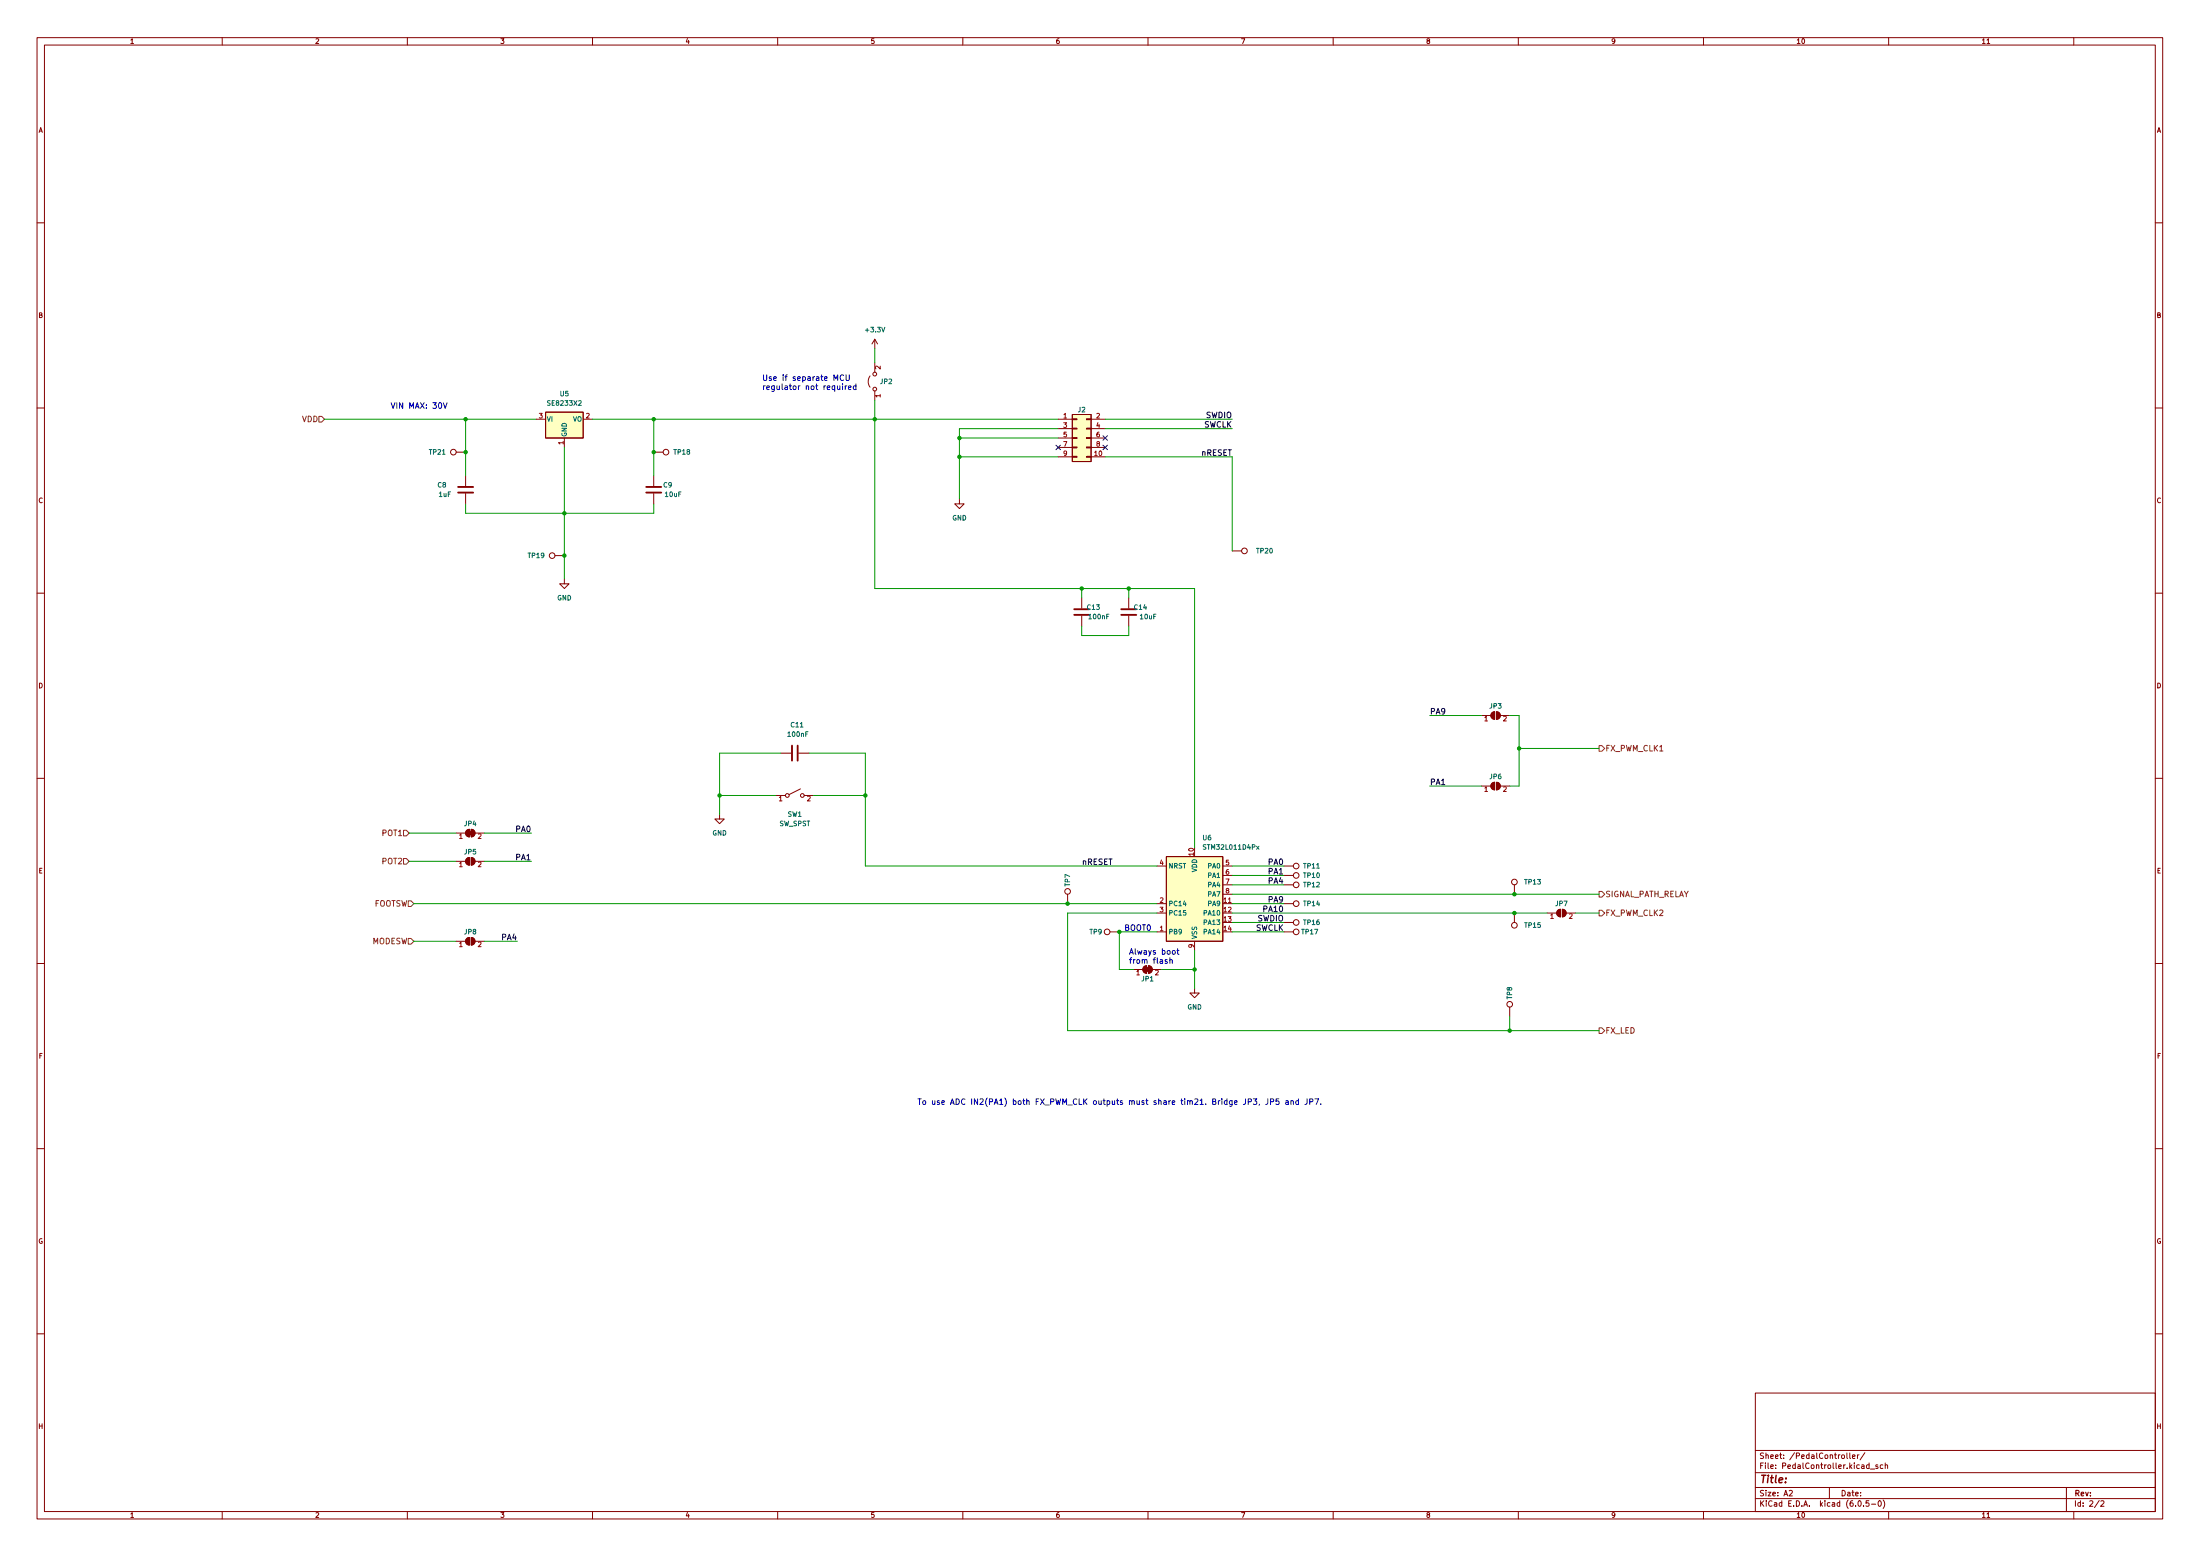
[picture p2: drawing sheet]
<svg xmlns="http://www.w3.org/2000/svg" width="594mm" height="420mm" viewBox="0 0 594 420" stroke-linecap="round" stroke-linejoin="round" font-family="sans-serif">
<g fill="none" stroke="#840000" stroke-width=".27">
<path d="M10 10.2h574v400h-574zM12 12.2h570v396h-570zM60 10.2v2M110 10.2v2M160 10.2v2M210 10.2v2M260 10.2v2M310 10.2v2M360 10.2v2M410 10.2v2M460 10.2v2M510 10.2v2"/>
<path d="M536.6 11.8h.7M560 10.2v2M10 60.2h2M582 60.2h2M236.2 91.6v2.5M236.2 98v2.5M236.2 91.6l-.7 1.3M236.2 91.6l.8 1.3M10 110.2h2M144.8 113.2h2.5M147.3 111.3h10.2v7h-10.2zM152.4 118.3v2.5"/>
<path d="M157.5 113.2h2.5M235 101.5l-.6 1.5 .2 .8 .4 .8M236.2 105.6v2.5M285.7 113.2h3.9M285.7 115.7h3.9M285.7 118.3h3.9M289.6 111.9h5v12.7h-5zM289.6 118.2h1.2v.2h-1.2zM289.6 115.6h1.2v.3h-1.2zM289.6 113.1h1.2v.2h-1.2zM293.4 118.2h1.2v.2h-1.2zM293.4 115.6h1.2v.3h-1.2z"/>
<path d="M293.4 113.1h1.2v.2h-1.2zM294.6 113.2h3.8M294.6 115.7h3.8M294.6 118.3h3.8M582 110.2h2M123.2 122.1h2.5M125.7 128.4v2.8M125.7 133.3v2.8M176.5 128.4v2.8M176.5 133.3v2.8M176.5 122.1h2.6M259.1 134.8v1.3h1.2l-1.2 1.2-1.3-1.2h1.3"/>
<path d="M285.7 123.4h3.9M285.7 120.8h3.9M289.6 123.2h1.2v.3h-1.2zM289.6 120.7h1.2v.2h-1.2zM293.4 123.2h1.2v.3h-1.2zM293.4 120.7h1.2v.2h-1.2zM294.6 123.4h3.8M294.6 120.8h3.8M149.9 150h2.5M152.4 156.4v1.2h1.3l-1.3 1.3-1.3-1.3h1.3M332.7 148.8h2.6M10 160.2h2"/>
<path d="M292.1 161.5v2.8M292.1 166.3v2.8M304.8 161.5v2.8M304.8 166.3v2.8M582 160.2h2M400 193.2h2.6M402.9 192.5l.7-.3v2a1.02 1.02 0 0 1-.9-.6 1.02 1.02 0 0 1 .2-1.1zM404.1 192.2a1.02 1.02 0 0 1 1 1 1.02 1.02 0 0 1-1 1zM405.1 193.2h2.6M10 210.2h2M194.3 219.9v1.2h1.3l-1.3 1.3-1.3-1.3h1.3M209.5 214.8h2.6"/>
<path d="M210.8 203.4h2.8M215.6 203.4h2.8M216.2 213l-3.1 1.5M217.2 214.8h2.5M400 212.3h2.6M402.9 211.5l.7-.3v2.1a1.02 1.02 0 0 1-.9-.7 1.02 1.02 0 0 1 .2-1.1zM404.1 211.2a1.02 1.02 0 0 1 1 1.1 1.02 1.02 0 0 1-1 1zM405.1 212.3h2.6M582 210.2h2M123.2 232.6h2.5M123.2 225h2.5M126 231.9l.7-.3v2a1.02 1.02 0 0 1-.9-.6 1.02 1.02 0 0 1 .2-1.1z"/>
<path d="M126 224.2l.7-.3v2.1a1.02 1.02 0 0 1-.9-.7 1.02 1.02 0 0 1 .2-1.1zM127.3 231.6a1.02 1.02 0 0 1 1 1 1.02 1.02 0 0 1-1 1zM127.3 223.9a1.02 1.02 0 0 1 1 1.1 1.02 1.02 0 0 1-1 1zM128.3 232.6h2.5M128.3 225h2.5M312.4 233.8h2.6M315 231.3h15.2v22.9h-15.2zM330.2 238.9h2.5M330.2 233.8h2.5M330.2 236.4h2.5M346.7 238.9h2.5M346.7 233.8h2.5"/>
<path d="M346.7 236.4h2.5M408.9 238.9v2.6M123.2 254.2h2.5M126 253.5l.7-.3v2a1.02 1.02 0 0 1-.9-.6 1.02 1.02 0 0 1 .2-1.1zM127.3 253.2a1.02 1.02 0 0 1 1 1 1.02 1.02 0 0 1-1 1zM128.3 254.2h2.5M288.3 241.5v2.5M299.7 251.6h2.6M312.4 244h2.6M312.4 251.6h2.6M312.4 246.5h2.6M322.6 254.2v2.5"/>
<path d="M330.2 244h2.5M330.2 241.5h2.5M346.7 244h2.5M346.7 249.1h2.5M346.7 251.6h2.5M408.9 246.5v2.6M417.8 246.5h2.6M420.7 245.8l.7-.3v2.1a1.02 1.02 0 0 1-1-.7 1.02 1.02 0 0 1 .3-1.1zM421.9 245.5v2.1M421.9 245.5a1.02 1.02 0 0 1 1 1 1.02 1.02 0 0 1-1 1.1M422.9 246.5h2.5M10 260.2h2"/>
<path d="M306.1 261.8h2.5M308.9 261.1l.7-.3v2a1.02 1.02 0 0 1-.9-.6 1.02 1.02 0 0 1 .2-1.1zM310.1 260.8a1.02 1.02 0 0 1 1 1 1.02 1.02 0 0 1-1 1zM311.1 261.8h2.6M322.6 266.9v1.2h1.2l-1.2 1.3-1.3-1.3h1.3M407.7 271.9v2.6M582 260.2h2M10 310.2h2M582 310.2h2M10 360.2h2M474 376.2h108v32h-108zM582 360.2h2"/>
<path d="M474 397.7h108M474 391.7h108M497.4 392.9l.4-.1 .3 .3v.5l-.3 .2-.5-.2zM498.7 392.3v1.3l.2 .2M499.5 392.3v1.3l.2 .2M500.2 393.3l.7-.1v-.3l-.5-.1-.2 .3 .1 .7h.6M501.6 392.8v1M502 392.8l-.4 .3M503.6 392.3l-1.3 1.9M504.7 395.6l-.4-.1-.3 .3 .2 .7h.5M504.7 395v1.5M505.1 396.7h1.1"/>
<path d="M507.1 395.6l-.4-.1-.2 .3 .1 .2 .5 .1v.4h-.6M508.4 395.6l-.4-.1-.3 .3 .2 .7h.5M509.1 395.7l.6-.1v.9M509.1 395v1.5M60 408.2v2M110 408.2v2M160 408.2v2M210 408.2v2M260 408.2v2M310 408.2v2M360 408.2v2M410 408.2v2"/>
<path d="M460 408.2v2M474 404.7h108M474 401.7h108M483.2 402.6l.5-.2 .3 .5-.9 1h.9M494 401.7v3M501.9 405.3l.2-.1a.8 .8 0 0 1 .5 .8 .8 .8 0 0 1-.5 .7 1 1 0 0 1-.2-1.4zM503.2 406.6v.1M504.7 405.2h-.8v.8l.7-.1 .1 .7-.3 .1-.5-.1M505.4 406.2h1.1M507.3 405.4l.2-.2a.8 .8 0 0 1 .5 .8 .8 .8 0 0 1-.5 .7l-.3-.5zM508.5 405a1.72 1.72 0 0 1 0 2.3M510 408.2v2"/>
<path d="M536.6 409.7h.7M558 401.7v6.5M560 408.2v2M566.9 405.2l-1.3 1.9M567.3 405.4l.6-.2 .3 .5-1 1h1"/>
<circle cx="236.2" cy="105.1" r=".51"/>
<circle cx="236.2" cy="101" r=".51"/>
<circle cx="122.4" cy="122.1" r=".76"/>
<circle cx="179.8" cy="122.1" r=".76"/>
<circle cx="149.1" cy="150" r=".76"/>
<circle cx="336" cy="148.8" r=".76"/>
<circle cx="212.6" cy="214.8" r=".51"/>
<circle cx="216.7" cy="214.8" r=".51"/>
<circle cx="350" cy="236.4" r=".76"/>
<circle cx="350" cy="238.9" r=".76"/>
<circle cx="350" cy="233.8" r=".76"/>
<circle cx="408.9" cy="238.2" r=".76"/>
<circle cx="288.3" cy="240.7" r=".76"/>
<circle cx="299" cy="251.6" r=".76"/>
<circle cx="350" cy="244" r=".76"/>
<circle cx="350" cy="251.6" r=".76"/>
<circle cx="350" cy="249.1" r=".76"/>
<circle cx="408.9" cy="249.9" r=".76"/>
<circle cx="407.7" cy="271.2" r=".76"/>
</g>
<path d="M123.7 131.5h4.1M123.7 133h4.1M174.5 131.5h4.1M174.5 133h4.1M290.1 166h4M290.1 164.5h4M302.8 166h4M302.8 164.5h4M213.9 201.3v4.1M215.4 201.3v4.1" fill="none" stroke="#840000" stroke-width=".51"/>
<g fill="#840000" stroke="#840000" stroke-width=".27">
<path d="M126 253.5l.7-.3v2a1.02 1.02 0 0 1-.9-.6 1.02 1.02 0 0 1 .2-1.1z"/>
<path d="M127.3 253.2a1.02 1.02 0 0 1 1 1 1.02 1.02 0 0 1-1 1z"/>
<path d="M402.9 211.5l.7-.3v2.1a1.02 1.02 0 0 1-.9-.7 1.02 1.02 0 0 1 .2-1.1z"/>
<path d="M404.1 211.2a1.02 1.02 0 0 1 1 1.1 1.02 1.02 0 0 1-1 1z"/>
<path d="M402.9 192.5l.7-.3v2a1.02 1.02 0 0 1-.9-.6 1.02 1.02 0 0 1 .2-1.1z"/>
<path d="M404.1 192.2a1.02 1.02 0 0 1 1 1 1.02 1.02 0 0 1-1 1z"/>
<path d="M126 231.9l.7-.3v2a1.02 1.02 0 0 1-.9-.6 1.02 1.02 0 0 1 .2-1.1z"/>
<path d="M127.3 231.6a1.02 1.02 0 0 1 1 1 1.02 1.02 0 0 1-1 1z"/>
<path d="M126.5 224.5h1v1h-1z"/>
<path d="M126 224.2l.7-.3v2.1a1.02 1.02 0 0 1-.9-.7 1.02 1.02 0 0 1 .2-1.1z"/>
<path d="M127.3 223.9a1.02 1.02 0 0 1 1 1.1 1.02 1.02 0 0 1-1 1z"/>
<path d="M420.7 245.8l.7-.3v2.1a1.02 1.02 0 0 1-1-.7 1.02 1.02 0 0 1 .3-1.1z"/>
<path d="M421.9 245.5a1.02 1.02 0 0 1 1 1 1.02 1.02 0 0 1-1 1.1z"/>
<path d="M309.4 261.3h1v1h-1z"/>
<path d="M308.9 261.1l.7-.3v2a1.02 1.02 0 0 1-.9-.6 1.02 1.02 0 0 1 .2-1.1z"/>
<path d="M310.1 260.8a1.02 1.02 0 0 1 1 1 1.02 1.02 0 0 1-1 1z"/>
</g>
<g fill="#ffffc2" stroke="#ffffc2" stroke-width=".27">
<path d="M289.6 111.9h5v12.7h-5z"/>
<path d="M315 231.3h15.2v22.9h-15.2z"/>
<path d="M147.3 111.3h10.2v7h-10.2z"/>
</g>
<path d="M339.3 228.5l.7 .8M340 228.5l-.7 .8" fill="none" stroke="#006464" stroke-width=".27"/>
<path d="M86.1 112.4h.8l.7 .8-.7 .8h-.8zM431.8 201.3h.8l.7 .8-.7 .8h-.8zM109 224.2h.7l.8 .8-.8 .7h-.7zM109 231.8h.7l.8 .8-.8 .7h-.7zM110.2 243.2h.8l.8 .8-.8 .8h-.8zM110.2 253.4h.8l.8 .8-.8 .7h-.8zM431.8 245.8h.8l.7 .7-.7 .8h-.8zM431.8 240.7h.8l.7 .8-.7 .7h-.8zM431.8 277.5h.8l.7 .8-.7 .8h-.8z" fill="none" stroke="#725600" stroke-width=".27"/>
<g fill="none" stroke="#0000c2" stroke-width=".27">
<path d="M119.7 108.7l.5 1.6 .5-1.6M225.2 102.7v-1.5l.5 1.1 .5-1.1v1.5M226.1 104.2l.1 .9 .6-.1M226.8 104.2v1M227.5 103.7v.1M227.5 104.2v1M227.8 101.4a.68 .68 0 0 0-.9 .6 .68 .68 0 0 0 .9 .6M228.2 104.2v1M228.5 101.2v1.3l.2 .2 .6-.2v-1.3M228.7 104.2l-.5 .3M229.1 104.7l.7-.2v-.2l-.5-.1-.2 .2 .1 .7h.6M231.1 104.3l-.4-.1-.3 .3 .2 .6h.5"/>
<path d="M231.1 103.7v1.5M315.2 259.2l-.4-.1-.2 .2 .1 .3 .5 .1v.4h-.6M315.9 259.3l.6-.1 .1 .9M315.9 258.6v1.5M316.7 256.7h.4l.3 .3v.4l-.3 .3-.5-.3zM317.8 256.7h.6M318 256.2v1.3l.4 .2M338.4 296.7h1l-.5 .6 .4 .1v.7l-.2 .1-.7-.1M340.1 298.2l-.1 .3M342.4 296.7l-.1 1.3-.5 .2M343.1 297.5l.7-.1 .1-.5-.8-.2v1.5M345.3 296.7h-.7l-.1 .7h.8v.7l-.2 .1-.6-.1"/>
<path d="M347.2 297.3h.6l.1 .9M347.9 297.6l-.8 .3 .3 .3h.5M348.6 297.4l.6-.1 .1 .9M348.6 297.2v1M350.6 297.3l-.4-.1-.3 .3 .2 .7h.5M350.6 296.7v1.5M353 296.7l-.1 1.3-.5 .2M353.7 297.5l.7-.1 .1-.5-.8-.2v1.5M355.1 296.7h1l-.7 1.5M356.7 298.1v.1"/>
</g>
<g fill="none" stroke="#009600" stroke-width=".27">
<path d="M236.2 94.1v3.9M87.6 113.2h57.2M125.7 113.2v15.2M160 113.2h125.7M176.5 113.2v15.2M236.2 108.1v50.8h86.4v69.9M259.1 118.3h26.6M285.7 115.7h-26.6v19.1M298.4 113.2h34.3M298.4 115.7h34.3M125.7 136.1v2.5h50.8v-2.5M152.4 120.8v35.6"/>
<path d="M259.1 123.4h26.6M298.4 123.4h34.3v25.4M292.1 158.9v2.6M304.8 158.9v2.6M292.1 169.1v2.5h12.7v-2.5M386.1 193.2h13.9M407.7 193.2h2.5v19.1h-2.5M194.3 214.8h15.2M210.8 203.4h-16.5v16.5M218.4 203.4h15.3v30.4h78.7M219.7 214.8h14M386.1 212.3h13.9"/>
<path d="M410.2 202.1h21.6M110.5 232.6h12.7M110.5 225h12.7M130.8 232.6h12.7M130.8 225h12.7M332.7 238.9h14M332.7 233.8h14M332.7 236.4h14M111.8 254.2h11.4M111.8 244h200.6M130.8 254.2h8.9M312.4 251.6h-10.1v10.2h3.8"/>
<path d="M312.4 246.5h-24.1v31.8h143.5M322.6 256.7v10.2M332.7 241.5h99.1M332.7 246.5h85.1M332.7 244h14M332.7 249.1h14M332.7 251.6h14M425.4 246.5h6.4M313.7 261.8h8.9M407.7 274.5v3.8"/>
</g>
<path d="M297.8 117.7l1.3 1.2M299.1 117.7l-1.3 1.2M285.1 120.2l1.3 1.2M286.4 120.2l-1.3 1.2M297.8 120.2l1.3 1.2M299.1 120.2l-1.3 1.2" fill="none" stroke="#000084" stroke-width=".27"/>
<g fill="#009600" stroke="#009600" stroke-width=".27">
<circle cx="408.9" cy="241.5" r=".46"/>
<circle cx="408.9" cy="246.5" r=".46"/>
<circle cx="407.7" cy="278.3" r=".46"/>
<circle cx="410.2" cy="202.1" r=".46"/>
<circle cx="152.4" cy="138.6" r=".46"/>
<circle cx="125.7" cy="113.2" r=".46"/>
<circle cx="152.4" cy="150" r=".46"/>
<circle cx="125.7" cy="122.1" r=".46"/>
<circle cx="259.1" cy="123.4" r=".46"/>
<circle cx="259.1" cy="118.3" r=".46"/>
<circle cx="236.2" cy="113.2" r=".46"/>
<circle cx="176.5" cy="122.1" r=".46"/>
<circle cx="176.5" cy="113.2" r=".46"/>
<circle cx="302.3" cy="251.6" r=".46"/>
<circle cx="322.6" cy="261.8" r=".46"/>
<circle cx="292.1" cy="158.9" r=".46"/>
<circle cx="304.8" cy="158.9" r=".46"/>
<circle cx="288.3" cy="244" r=".46"/>
<circle cx="194.3" cy="214.8" r=".46"/>
<circle cx="233.7" cy="214.8" r=".46"/>
</g>
<text font-size="2.8" fill="#840000" x="475" y="400.5">Title:</text>
<g font-size="2.1" fill="#0000c2">
<text x="205.7" y="102.8">Use if separate MCU</text>
<text x="205.7" y="105.3">regulator not required</text>
<text x="105.4" y="110.3">VIN MAX: 30V</text>
<text x="303.5" y="251.3">BOOT0</text>
<text x="304.8" y="257.8">Always boot</text>
<text x="304.8" y="260.2">from flash</text>
<text x="247.6" y="298.3">To use ADC IN2(PA1) both FX_PWM_CLK outputs must share tim21. Bridge JP3, JP5 and JP7.</text>
</g>
<g font-size="2.1" fill="#725600">
<text x="81.5" y="114">VDD</text>
<text x="433.4" y="202.9">FX_PWM_CLK1</text>
<text x="103.3" y="225.7">POT1</text>
<text x="103.3" y="233.3">POT2</text>
<text x="100.8" y="244.8">FOOTSW</text>
<text x="433.4" y="242.2">SIGNAL_PATH_RELAY</text>
<text x="433.4" y="247.3">FX_PWM_CLK2</text>
<text x="100.3" y="254.9">MODESW</text>
<text x="433.4" y="279.1">FX_LED</text>
</g>
<g font-size="2.1" fill="#0f0f0f">
<text x="325.5" y="112.9">SWDIO</text>
<text x="325" y="115.4">SWCLK</text>
<text x="324.4" y="123">nRESET</text>
<text x="386.1" y="192.9">PA9</text>
<text x="386.1" y="211.9">PA1</text>
<text x="139.4" y="224.6">PA0</text>
<text x="139.4" y="232.3">PA1</text>
<text x="292.1" y="233.5">nRESET</text>
<text x="342.6" y="233.5">PA0</text>
<text x="342.6" y="238.6">PA4</text>
<text x="342.6" y="236.1">PA1</text>
<text x="342.6" y="243.7">PA9</text>
<text x="338.9" y="251.3">SWCLK</text>
<text x="339.5" y="248.8">SWDIO</text>
<text x="341.4" y="246.2">PA10</text>
<text x="135.6" y="253.9">PA4</text>
</g>
<g font-size="2.1" fill="#840000">
<text x="475" y="393.9">Sheet: /PedalController/</text>
<text x="475" y="396.6">File: PedalController.kicad_sch</text>
<text x="475" y="406.8">KiCad E.D.A. kicad (6.0.5-0)</text>
<text x="475" y="404">Size: A2</text>
<text x="497" y="404">Date:</text>
<text x="560" y="404">Rev:</text>
<text x="560" y="406.8">Id: 2/2</text>
</g>
<g font-size="1.8" fill="#840000">
<text x="35" y="11.8">1</text>
<text x="85" y="11.8">2</text>
<text x="135" y="11.8">3</text>
<text x="185" y="11.8">4</text>
<text x="235" y="11.8">5</text>
<text x="285" y="11.8">6</text>
<text x="335" y="11.8">7</text>
<text x="385" y="11.8">8</text>
<text x="435" y="11.8">9</text>
<text x="485" y="11.8">10</text>
<text x="535" y="11.8">11</text>
<text x="10.3" y="35.8">A</text>
<text x="582.4" y="35.8">A</text>
<text x="10.3" y="85.8">B</text>
<text x="582.4" y="85.8">B</text>
<text x="10.3" y="135.8">C</text>
<text x="582.4" y="135.8">C</text>
<text x="10.3" y="185.8">D</text>
<text x="582.4" y="185.8">D</text>
<text x="10.4" y="235.8">E</text>
<text x="582.4" y="235.8">E</text>
<text x="10.4" y="285.8">F</text>
<text x="582.5" y="285.8">F</text>
<text x="10.3" y="335.8">G</text>
<text x="582.3" y="335.8">G</text>
<text x="10.3" y="385.8">H</text>
<text x="582.4" y="385.8">H</text>
<text x="35" y="409.8">1</text>
<text x="85" y="409.8">2</text>
<text x="135" y="409.8">3</text>
<text x="185" y="409.8">4</text>
<text x="235" y="409.8">5</text>
<text x="285" y="409.8">6</text>
<text x="335" y="409.8">7</text>
<text x="385" y="409.8">8</text>
<text x="435" y="409.8">9</text>
<text x="485" y="409.8">10</text>
<text x="535" y="409.8">11</text>
</g>
<g font-size="1.8" fill="#006464">
<text x="233.9" y="89.7">+3.3V</text>
<text x="151.3" y="107">U5</text>
<text x="237.7" y="103.7">JP2</text>
<text x="147.6" y="113.8">VI</text>
<text x="148.2" y="109.5">SE8233X2</text>
<text x="154.7" y="113.8">VO</text>
<text x="291.1" y="111.3">J2</text>
<text x="153" y="118" transform="rotate(-90 153 118)">GND</text>
<text x="116" y="122.7">TP21</text>
<text x="182" y="122.7">TP18</text>
<text x="118.2" y="131.6">C8</text>
<text x="179.2" y="131.6">C9</text>
<text x="118.5" y="134.2">1uF</text>
<text x="179.7" y="134.2">10uF</text>
<text x="257.1" y="140.5">GND</text>
<text x="339.4" y="149.4">TP20</text>
<text x="142.7" y="150.7">TP19</text>
<text x="150.4" y="162.1">GND</text>
<text x="293.6" y="164.6">C13</text>
<text x="294.2" y="167.2">100nF</text>
<text x="306.3" y="164.6">C14</text>
<text x="307.9" y="167.2">10uF</text>
<text x="402.3" y="191.3">JP3</text>
<text x="213.6" y="196.4">C11</text>
<text x="212.9" y="198.9">100nF</text>
<text x="402.3" y="210.4">JP6</text>
<text x="212.7" y="220.5">SW1</text>
<text x="125.4" y="223.1">JP4</text>
<text x="192.3" y="225.6">GND</text>
<text x="210.4" y="223.1">SW_SPST</text>
<text x="324.8" y="226.9">U6</text>
<text x="125.4" y="230.7">JP5</text>
<text x="325.3" y="229.4">STM32L011D4Px</text>
<text x="288.9" y="239.3" transform="rotate(-90 288.9 239.3)">TP7</text>
<text x="315.5" y="234.5">NRST</text>
<text x="323.2" y="235.6" transform="rotate(-90 323.2 235.6)">VDD</text>
<text x="326.3" y="234.5">PA0</text>
<text x="326.3" y="237">PA1</text>
<text x="326.3" y="239.6">PA4</text>
<text x="352.1" y="239.6">TP12</text>
<text x="352.1" y="234.5">TP11</text>
<text x="352.1" y="237">TP10</text>
<text x="411.8" y="238.8">TP13</text>
<text x="315.5" y="244.6">PC14</text>
<text x="326.3" y="244.6">PA9</text>
<text x="326.3" y="242.1">PA7</text>
<text x="352.1" y="244.6">TP14</text>
<text x="420.1" y="244.6">JP7</text>
<text x="315.5" y="247.2">PC15</text>
<text x="325.3" y="247.2">PA10</text>
<text x="325.3" y="249.7">PA13</text>
<text x="352.1" y="249.7">TP16</text>
<text x="411.8" y="250.5">TP15</text>
<text x="125.4" y="252.3">JP8</text>
<text x="294.3" y="252.3">TP9</text>
<text x="315.5" y="252.3">PB9</text>
<text x="323.2" y="253.7" transform="rotate(-90 323.2 253.7)">VSS</text>
<text x="325.3" y="252.3">PA14</text>
<text x="351.6" y="252.3">TP17</text>
<text x="308.3" y="265">JP1</text>
<text x="408.3" y="269.8" transform="rotate(-90 408.3 269.8)">TP8</text>
<text x="320.6" y="272.6">GND</text>
</g>
<g font-size="1.8" fill="#a90000">
<text x="237.7" y="99.7" transform="rotate(-90 237.7 99.7)">2</text>
<text x="237.7" y="107.3" transform="rotate(-90 237.7 107.3)">1</text>
<text x="145.6" y="112.9">3</text>
<text x="158.3" y="112.9">2</text>
<text x="287.2" y="112.9">1</text>
<text x="296.1" y="112.9">2</text>
<text x="287.2" y="115.5">3</text>
<text x="287.2" y="118">5</text>
<text x="296.1" y="115.5">4</text>
<text x="296.1" y="118">6</text>
<text x="152.1" y="120" transform="rotate(-90 152.1 120)">1</text>
<text x="287.2" y="120.6">7</text>
<text x="287.2" y="123.1">9</text>
<text x="295.6" y="123.1">10</text>
<text x="296.1" y="120.6">8</text>
<text x="400.8" y="194.7">1</text>
<text x="405.9" y="194.7">2</text>
<text x="400.8" y="213.8">1</text>
<text x="405.9" y="213.8">2</text>
<text x="210.3" y="216.3">1</text>
<text x="217.9" y="216.3">2</text>
<text x="124" y="226.5">1</text>
<text x="129" y="226.5">2</text>
<text x="313.2" y="233.6">4</text>
<text x="322.3" y="231" transform="rotate(-90 322.3 231)">10</text>
<text x="331" y="233.6">5</text>
<text x="124" y="234.1">1</text>
<text x="129" y="234.1">2</text>
<text x="331" y="236.1">6</text>
<text x="331" y="238.7">7</text>
<text x="313.2" y="243.8">2</text>
<text x="330.5" y="243.8">11</text>
<text x="331" y="241.2">8</text>
<text x="313.2" y="251.4">1</text>
<text x="313.2" y="246.3">3</text>
<text x="330.5" y="246.3">12</text>
<text x="330.5" y="248.8">13</text>
<text x="330.5" y="251.4">14</text>
<text x="418.6" y="248.1">1</text>
<text x="423.7" y="248.1">2</text>
<text x="124" y="255.7">1</text>
<text x="129" y="255.7">2</text>
<text x="322.3" y="255.9" transform="rotate(-90 322.3 255.9)">9</text>
<text x="306.8" y="263.3">1</text>
<text x="311.9" y="263.3">2</text>
</g>
</svg>
